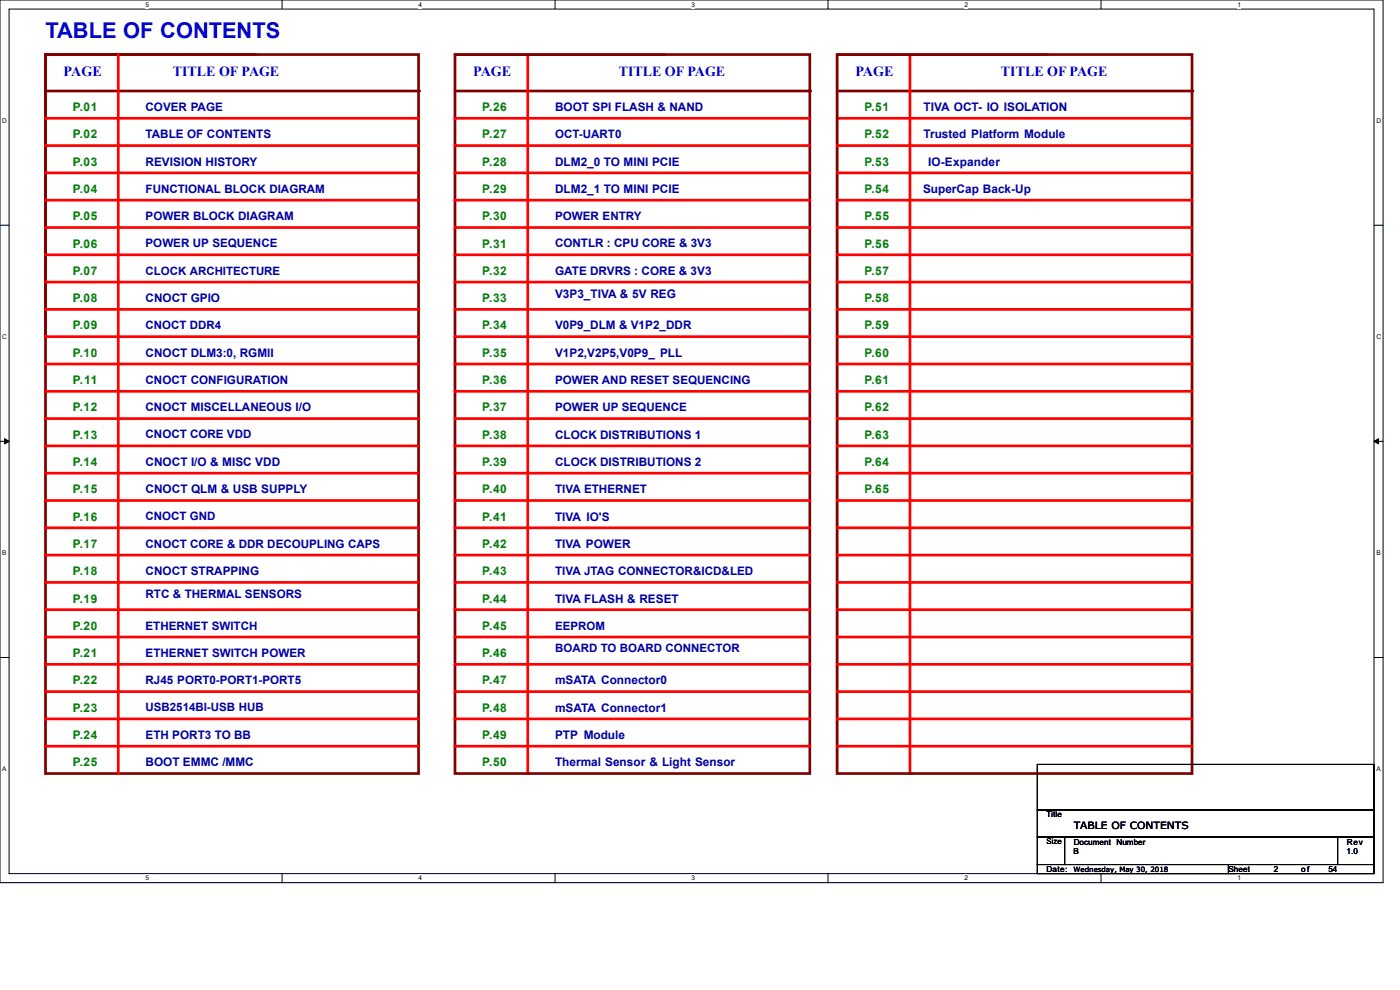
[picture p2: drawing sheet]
<svg xmlns="http://www.w3.org/2000/svg" width="297mm" height="210mm" viewBox="0 0 297 210" stroke-linecap="round" stroke-linejoin="round" font-family="sans-serif">
<path d="M0 0h293.4v187.2h-293.4zM1.9 1.9h289.6v183.4h-289.6z" fill="none" stroke="#000" stroke-width=".21"/>
<g fill="#fff">
<path d="M30.9 .2h.7v1.5h-.7z"/>
<path d="M30.9 185.5h.7v1.5h-.7z"/>
</g>
<path d="M59.8 0v1.9M59.8 185.3v1.9" fill="none" stroke="#000" stroke-width=".21"/>
<g fill="#fff">
<path d="M88.8 .2h.8v1.5h-.8z"/>
<path d="M88.8 185.5h.8v1.5h-.8z"/>
</g>
<path d="M117.8 0v1.9M117.8 185.3v1.9" fill="none" stroke="#000" stroke-width=".21"/>
<g fill="#fff">
<path d="M146.7 .2h.8v1.5h-.8z"/>
<path d="M146.7 185.5h.8v1.5h-.8z"/>
</g>
<path d="M175.7 0v1.9M175.7 185.3v1.9" fill="none" stroke="#000" stroke-width=".21"/>
<g fill="#fff">
<path d="M204.6 .2h.8v1.5h-.8z"/>
<path d="M204.6 185.5h.8v1.5h-.8z"/>
</g>
<path d="M233.6 0v1.9M233.6 185.3v1.9" fill="none" stroke="#000" stroke-width=".21"/>
<g fill="#fff">
<path d="M262.5 .2h.8v1.5h-.8z"/>
<path d="M262.5 185.5h.8v1.5h-.8z"/>
<path d="M.5 24.8h1v1.6h-1z"/>
<path d="M292 24.8h1v1.6h-1z"/>
<path d="M.5 70.7h1v1.5h-1z"/>
<path d="M292 70.7h1v1.5h-1z"/>
</g>
<path d="M0 47.8h1.9M291.5 47.8h1.9" fill="none" stroke="#000" stroke-width=".21"/>
<g fill="#fff">
<path d="M.5 116.5h.9v1.6h-.9z"/>
<path d="M292 116.5h.9v1.6h-.9z"/>
</g>
<path d="M0 93.6h1.9M291.5 93.6h1.9" fill="none" stroke="#000" stroke-width=".21"/>
<path d="M1 93.1l.9 .5-.9 .6zM291.5 93.6l.9-.5v1.1z" fill="#000" stroke="#000" stroke-width=".21"/>
<g fill="#fff">
<path d="M.5 162.4h.9v1.5h-.9z"/>
<path d="M292 162.4h.9v1.5h-.9z"/>
</g>
<path d="M0 139.5h1.9M291.5 139.5h1.9" fill="none" stroke="#000" stroke-width=".21"/>
<path d="M9.7 11.6h44.3" fill="none" stroke="#800000" stroke-width=".57"/>
<circle cx="54" cy="11.6" r=".29" fill="#800000"/>
<path d="M9.7 19.3h79.1" fill="none" stroke="#800000" stroke-width=".57"/>
<circle cx="88.8" cy="19.3" r=".29" fill="#800000"/>
<path d="M9.7 11.6v59.8" fill="none" stroke="#800000" stroke-width=".57"/>
<circle cx="9.7" cy="11.6" r=".29" fill="#800000"/>
<path d="M96.5 11.6h44.4" fill="none" stroke="#800000" stroke-width=".57"/>
<circle cx="140.9" cy="11.6" r=".29" fill="#800000"/>
<path d="M96.5 19.3h75.3" fill="none" stroke="#800000" stroke-width=".57"/>
<circle cx="171.8" cy="19.3" r=".29" fill="#800000"/>
<path d="M112 11.6v152.5" fill="none" stroke="#f00" stroke-width=".57"/>
<circle cx="112" cy="164.1" r=".29" fill="#f00"/>
<path d="M96.5 11.6h75.3v152.5h-75.3z" fill="none" stroke="#800000" stroke-width=".57"/>
<path d="M96.5 25.1h75.3" fill="none" stroke="#f00" stroke-width=".57"/>
<circle cx="96.5" cy="25.1" r=".29" fill="#f00"/>
<path d="M96.5 36.7h75.3" fill="none" stroke="#f00" stroke-width=".57"/>
<circle cx="96.5" cy="36.7" r=".29" fill="#f00"/>
<path d="M96.5 42.5h75.3" fill="none" stroke="#f00" stroke-width=".57"/>
<circle cx="96.5" cy="42.5" r=".29" fill="#f00"/>
<path d="M96.5 48.3h75.3" fill="none" stroke="#f00" stroke-width=".57"/>
<circle cx="96.5" cy="48.3" r=".29" fill="#f00"/>
<path d="M96.5 54h75.3" fill="none" stroke="#f00" stroke-width=".57"/>
<circle cx="96.5" cy="54" r=".29" fill="#f00"/>
<path d="M96.5 59.8h75.3" fill="none" stroke="#f00" stroke-width=".57"/>
<circle cx="96.5" cy="59.8" r=".29" fill="#f00"/>
<path d="M96.5 71.4h75.3" fill="none" stroke="#f00" stroke-width=".57"/>
<circle cx="96.5" cy="71.4" r=".29" fill="#f00"/>
<path d="M96.5 77.2h75.3" fill="none" stroke="#f00" stroke-width=".57"/>
<circle cx="96.5" cy="77.2" r=".29" fill="#f00"/>
<path d="M96.5 83h75.3" fill="none" stroke="#f00" stroke-width=".57"/>
<circle cx="96.5" cy="83" r=".29" fill="#f00"/>
<path d="M96.5 88.8h75.3" fill="none" stroke="#f00" stroke-width=".57"/>
<circle cx="96.5" cy="88.8" r=".29" fill="#f00"/>
<path d="M96.5 94.6h75.3" fill="none" stroke="#f00" stroke-width=".57"/>
<circle cx="96.5" cy="94.6" r=".29" fill="#f00"/>
<path d="M96.5 100.4h75.3" fill="none" stroke="#f00" stroke-width=".57"/>
<circle cx="96.5" cy="100.4" r=".29" fill="#f00"/>
<path d="M96.5 106.2h75.3" fill="none" stroke="#f00" stroke-width=".57"/>
<circle cx="96.5" cy="106.2" r=".29" fill="#f00"/>
<path d="M96.5 112h75.3" fill="none" stroke="#f00" stroke-width=".57"/>
<circle cx="96.5" cy="112" r=".29" fill="#f00"/>
<path d="M96.5 117.8h75.3" fill="none" stroke="#f00" stroke-width=".57"/>
<circle cx="96.5" cy="117.8" r=".29" fill="#f00"/>
<path d="M96.5 123.5h75.3" fill="none" stroke="#f00" stroke-width=".57"/>
<circle cx="96.5" cy="123.5" r=".29" fill="#f00"/>
<path d="M96.5 129.3h75.3" fill="none" stroke="#f00" stroke-width=".57"/>
<circle cx="96.5" cy="129.3" r=".29" fill="#f00"/>
<path d="M96.5 135.1h75.3" fill="none" stroke="#f00" stroke-width=".57"/>
<circle cx="96.5" cy="135.1" r=".29" fill="#f00"/>
<path d="M177.6 11.6h44.4" fill="none" stroke="#800000" stroke-width=".57"/>
<circle cx="222" cy="11.6" r=".29" fill="#800000"/>
<path d="M177.6 19.3h75.3" fill="none" stroke="#800000" stroke-width=".57"/>
<circle cx="252.9" cy="19.3" r=".29" fill="#800000"/>
<path d="M193 11.6v152.5" fill="none" stroke="#f00" stroke-width=".57"/>
<circle cx="193" cy="164.1" r=".29" fill="#f00"/>
<path d="M177.6 25.1h75.3" fill="none" stroke="#f00" stroke-width=".57"/>
<circle cx="177.6" cy="25.1" r=".29" fill="#f00"/>
<path d="M177.6 11.6h75.3v152.5h-75.3z" fill="none" stroke="#800000" stroke-width=".57"/>
<path d="M177.6 30.9h75.3" fill="none" stroke="#f00" stroke-width=".57"/>
<circle cx="177.6" cy="30.9" r=".29" fill="#f00"/>
<path d="M177.6 36.7h75.3" fill="none" stroke="#f00" stroke-width=".57"/>
<circle cx="177.6" cy="36.7" r=".29" fill="#f00"/>
<path d="M177.6 42.5h75.3" fill="none" stroke="#f00" stroke-width=".57"/>
<circle cx="177.6" cy="42.5" r=".29" fill="#f00"/>
<path d="M177.6 48.3h75.3" fill="none" stroke="#f00" stroke-width=".57"/>
<circle cx="177.6" cy="48.3" r=".29" fill="#f00"/>
<path d="M177.6 54h75.3" fill="none" stroke="#f00" stroke-width=".57"/>
<circle cx="177.6" cy="54" r=".29" fill="#f00"/>
<path d="M177.6 59.8h75.3" fill="none" stroke="#f00" stroke-width=".57"/>
<circle cx="177.6" cy="59.8" r=".29" fill="#f00"/>
<path d="M177.6 65.6h75.3" fill="none" stroke="#f00" stroke-width=".57"/>
<circle cx="177.6" cy="65.6" r=".29" fill="#f00"/>
<path d="M177.6 71.4h75.3" fill="none" stroke="#f00" stroke-width=".57"/>
<circle cx="177.6" cy="71.4" r=".29" fill="#f00"/>
<path d="M177.6 77.2h75.3" fill="none" stroke="#f00" stroke-width=".57"/>
<circle cx="177.6" cy="77.2" r=".29" fill="#f00"/>
<path d="M177.6 83h75.3" fill="none" stroke="#f00" stroke-width=".57"/>
<circle cx="177.6" cy="83" r=".29" fill="#f00"/>
<path d="M177.6 88.8h75.3" fill="none" stroke="#f00" stroke-width=".57"/>
<circle cx="177.6" cy="88.8" r=".29" fill="#f00"/>
<path d="M177.6 94.6h75.3" fill="none" stroke="#f00" stroke-width=".57"/>
<circle cx="177.6" cy="94.6" r=".29" fill="#f00"/>
<path d="M177.6 100.4h75.3" fill="none" stroke="#f00" stroke-width=".57"/>
<circle cx="177.6" cy="100.4" r=".29" fill="#f00"/>
<path d="M177.6 106.2h75.3" fill="none" stroke="#f00" stroke-width=".57"/>
<circle cx="177.6" cy="106.2" r=".29" fill="#f00"/>
<path d="M177.6 112h75.3" fill="none" stroke="#f00" stroke-width=".57"/>
<circle cx="177.6" cy="112" r=".29" fill="#f00"/>
<path d="M177.6 117.8h75.3" fill="none" stroke="#f00" stroke-width=".57"/>
<circle cx="177.6" cy="117.8" r=".29" fill="#f00"/>
<path d="M177.6 123.5h75.3" fill="none" stroke="#f00" stroke-width=".57"/>
<circle cx="177.6" cy="123.5" r=".29" fill="#f00"/>
<path d="M177.6 129.3h75.3" fill="none" stroke="#f00" stroke-width=".57"/>
<circle cx="177.6" cy="129.3" r=".29" fill="#f00"/>
<path d="M177.6 135.1h75.3" fill="none" stroke="#f00" stroke-width=".57"/>
<circle cx="177.6" cy="135.1" r=".29" fill="#f00"/>
<path d="M96.5 30.9h75.3" fill="none" stroke="#f00" stroke-width=".57"/>
<circle cx="96.5" cy="30.9" r=".29" fill="#f00"/>
<path d="M96.5 65.6h75.3" fill="none" stroke="#f00" stroke-width=".57"/>
<circle cx="96.5" cy="65.6" r=".29" fill="#f00"/>
<path d="M9.7 11.6h44.3" fill="none" stroke="#800000" stroke-width=".57"/>
<circle cx="54" cy="11.6" r=".29" fill="#800000"/>
<path d="M9.7 11.6h79.1v152.5h-79.1z" fill="none" stroke="#800000" stroke-width=".57"/>
<path d="M9.7 25.1h79.1" fill="none" stroke="#f00" stroke-width=".57"/>
<circle cx="9.7" cy="25.1" r=".29" fill="#f00"/>
<path d="M9.7 36.7h79.1" fill="none" stroke="#f00" stroke-width=".57"/>
<circle cx="9.7" cy="36.7" r=".29" fill="#f00"/>
<path d="M9.7 42.5h79.1" fill="none" stroke="#f00" stroke-width=".57"/>
<circle cx="9.7" cy="42.5" r=".29" fill="#f00"/>
<path d="M9.7 30.9h79.1" fill="none" stroke="#f00" stroke-width=".57"/>
<circle cx="9.7" cy="30.9" r=".29" fill="#f00"/>
<path d="M9.7 48.3h79.1" fill="none" stroke="#f00" stroke-width=".57"/>
<circle cx="9.7" cy="48.3" r=".29" fill="#f00"/>
<path d="M9.7 59.8h79.1" fill="none" stroke="#f00" stroke-width=".57"/>
<circle cx="9.7" cy="59.8" r=".29" fill="#f00"/>
<path d="M9.7 65.6h79.1" fill="none" stroke="#f00" stroke-width=".57"/>
<circle cx="9.7" cy="65.6" r=".29" fill="#f00"/>
<path d="M9.7 54h79.1" fill="none" stroke="#f00" stroke-width=".57"/>
<circle cx="9.7" cy="54" r=".29" fill="#f00"/>
<path d="M9.7 71.4h79.1" fill="none" stroke="#f00" stroke-width=".57"/>
<circle cx="9.7" cy="71.4" r=".29" fill="#f00"/>
<path d="M9.7 83h79.1" fill="none" stroke="#f00" stroke-width=".57"/>
<circle cx="9.7" cy="83" r=".29" fill="#f00"/>
<path d="M9.7 88.8h79.1" fill="none" stroke="#f00" stroke-width=".57"/>
<circle cx="9.7" cy="88.8" r=".29" fill="#f00"/>
<path d="M9.7 77.2h79.1" fill="none" stroke="#f00" stroke-width=".57"/>
<circle cx="9.7" cy="77.2" r=".29" fill="#f00"/>
<path d="M9.7 94.6h79.1" fill="none" stroke="#f00" stroke-width=".57"/>
<circle cx="9.7" cy="94.6" r=".29" fill="#f00"/>
<path d="M9.7 106.2h79.1" fill="none" stroke="#f00" stroke-width=".57"/>
<circle cx="9.7" cy="106.2" r=".29" fill="#f00"/>
<path d="M9.7 112h79.1" fill="none" stroke="#f00" stroke-width=".57"/>
<circle cx="9.7" cy="112" r=".29" fill="#f00"/>
<path d="M9.7 100.4h79.1" fill="none" stroke="#f00" stroke-width=".57"/>
<circle cx="9.7" cy="100.4" r=".29" fill="#f00"/>
<path d="M9.7 117.8h79.1" fill="none" stroke="#f00" stroke-width=".57"/>
<circle cx="9.7" cy="117.8" r=".29" fill="#f00"/>
<path d="M9.7 129.3h79.1" fill="none" stroke="#f00" stroke-width=".57"/>
<circle cx="9.7" cy="129.3" r=".29" fill="#f00"/>
<path d="M9.7 135.1h79.1" fill="none" stroke="#f00" stroke-width=".57"/>
<circle cx="9.7" cy="135.1" r=".29" fill="#f00"/>
<path d="M9.7 123.5h79.1" fill="none" stroke="#f00" stroke-width=".57"/>
<circle cx="9.7" cy="123.5" r=".29" fill="#f00"/>
<path d="M9.7 146.7h79.1" fill="none" stroke="#f00" stroke-width=".57"/>
<circle cx="9.7" cy="146.7" r=".29" fill="#f00"/>
<path d="M9.7 152.5h79.1" fill="none" stroke="#f00" stroke-width=".57"/>
<circle cx="9.7" cy="152.5" r=".29" fill="#f00"/>
<path d="M9.7 158.3h79.1" fill="none" stroke="#f00" stroke-width=".57"/>
<circle cx="9.7" cy="158.3" r=".29" fill="#f00"/>
<path d="M25.1 11.6v152.5" fill="none" stroke="#f00" stroke-width=".57"/>
<circle cx="25.1" cy="164.1" r=".29" fill="#f00"/>
<path d="M9.7 140.9h79.1" fill="none" stroke="#f00" stroke-width=".57"/>
<circle cx="9.7" cy="140.9" r=".29" fill="#f00"/>
<path d="M96.5 140.9h75.3" fill="none" stroke="#f00" stroke-width=".57"/>
<circle cx="96.5" cy="140.9" r=".29" fill="#f00"/>
<path d="M96.5 146.7h75.3" fill="none" stroke="#f00" stroke-width=".57"/>
<circle cx="96.5" cy="146.7" r=".29" fill="#f00"/>
<path d="M96.5 152.5h75.3" fill="none" stroke="#f00" stroke-width=".57"/>
<circle cx="96.5" cy="152.5" r=".29" fill="#f00"/>
<path d="M96.5 158.3h75.3" fill="none" stroke="#f00" stroke-width=".57"/>
<circle cx="96.5" cy="158.3" r=".29" fill="#f00"/>
<path d="M177.6 140.9h75.3" fill="none" stroke="#f00" stroke-width=".57"/>
<circle cx="177.6" cy="140.9" r=".29" fill="#f00"/>
<path d="M177.6 146.7h75.3" fill="none" stroke="#f00" stroke-width=".57"/>
<circle cx="177.6" cy="146.7" r=".29" fill="#f00"/>
<path d="M177.6 152.5h75.3" fill="none" stroke="#f00" stroke-width=".57"/>
<circle cx="177.6" cy="152.5" r=".29" fill="#f00"/>
<path d="M177.6 158.3h75.3" fill="none" stroke="#f00" stroke-width=".57"/>
<circle cx="177.6" cy="158.3" r=".29" fill="#f00"/>
<path d="M220.1 162.1h71.4v9.7h-71.4zM220.1 171.8h71.4v5.8h-71.4zM220.1 177.6h5.7v5.8h-5.7zM225.8 177.6h58v5.8h-58zM283.8 177.6h7.7v5.8h-7.7zM220.1 183.4h40.5v1.9h-40.5zM260.6 183.4h30.9v1.9h-30.9z" fill="none" stroke="#000" stroke-width=".21"/>
<text font-size="4.6" fill="#00f" x="9.7" y="8">TABLE OF CONTENTS</text>
<g font-size="3" fill="#00f">
<text x="13.5" y="16.2">PAGE</text>
<text x="36.7" y="16.2">TITLE OF PAGE</text>
<text x="100.4" y="16.2">PAGE</text>
<text x="131.3" y="16.2">TITLE OF PAGE</text>
<text x="181.5" y="16.2">PAGE</text>
<text x="212.3" y="16.2">TITLE OF PAGE</text>
</g>
<g font-size="2.5" fill="#008000">
<text x="15.4" y="23.6">P.01</text>
<text x="102.3" y="23.6">P.26</text>
<text x="183.4" y="23.6">P.51</text>
<text x="15.4" y="29.3">P.02</text>
<text x="102.3" y="29.3">P.27</text>
<text x="183.4" y="29.3">P.52</text>
<text x="15.4" y="35.1">P.03</text>
<text x="102.3" y="35.1">P.28</text>
<text x="183.4" y="35.1">P.53</text>
<text x="15.4" y="40.9">P.04</text>
<text x="102.3" y="40.9">P.29</text>
<text x="183.4" y="40.9">P.54</text>
<text x="15.4" y="46.7">P.05</text>
<text x="102.3" y="46.7">P.30</text>
<text x="183.4" y="46.7">P.55</text>
<text x="15.4" y="52.5">P.06</text>
<text x="102.3" y="52.5">P.31</text>
<text x="183.4" y="52.5">P.56</text>
<text x="15.4" y="58.3">P.07</text>
<text x="102.3" y="58.3">P.32</text>
<text x="183.4" y="58.3">P.57</text>
<text x="15.4" y="64.1">P.08</text>
<text x="102.3" y="64.1">P.33</text>
<text x="183.4" y="64.1">P.58</text>
<text x="15.4" y="69.9">P.09</text>
<text x="102.3" y="69.9">P.34</text>
<text x="183.4" y="69.9">P.59</text>
<text x="15.4" y="75.7">P.10</text>
<text x="102.3" y="75.7">P.35</text>
<text x="183.4" y="75.7">P.60</text>
<text x="15.4" y="81.5">P.11</text>
<text x="102.3" y="81.5">P.36</text>
<text x="183.4" y="81.5">P.61</text>
<text x="15.4" y="87.3">P.12</text>
<text x="102.3" y="87.3">P.37</text>
<text x="183.4" y="87.3">P.62</text>
<text x="15.4" y="93">P.13</text>
<text x="102.3" y="93">P.38</text>
<text x="183.4" y="93">P.63</text>
<text x="15.4" y="98.8">P.14</text>
<text x="102.3" y="98.8">P.39</text>
<text x="183.4" y="98.8">P.64</text>
<text x="15.4" y="104.6">P.15</text>
<text x="102.3" y="104.6">P.40</text>
<text x="183.4" y="104.6">P.65</text>
<text x="15.4" y="110.4">P.16</text>
<text x="102.3" y="110.4">P.41</text>
<text x="15.4" y="116.2">P.17</text>
<text x="102.3" y="116.2">P.42</text>
<text x="15.4" y="122">P.18</text>
<text x="102.3" y="122">P.43</text>
<text x="15.4" y="127.8">P.19</text>
<text x="102.3" y="127.8">P.44</text>
<text x="15.4" y="133.6">P.20</text>
<text x="102.3" y="133.6">P.45</text>
<text x="15.4" y="139.4">P.21</text>
<text x="102.3" y="139.4">P.46</text>
<text x="15.4" y="145.2">P.22</text>
<text x="102.3" y="145.2">P.47</text>
<text x="15.4" y="151">P.23</text>
<text x="102.3" y="151">P.48</text>
<text x="15.4" y="156.8">P.24</text>
<text x="102.3" y="156.8">P.49</text>
<text x="15.4" y="162.5">P.25</text>
<text x="102.3" y="162.5">P.50</text>
</g>
<g font-size="2.5" fill="#0000a0">
<text x="30.9" y="23.5">COVER PAGE</text>
<text x="117.7" y="23.5">BOOT SPI FLASH &amp; NAND</text>
<text x="195.9" y="23.6">TIVA OCT- IO ISOLATION</text>
<text x="30.9" y="29.3">TABLE OF CONTENTS</text>
<text x="117.8" y="29.3">OCT-UART0</text>
<text x="195.9" y="29.3">Trusted Platform Module</text>
<text x="30.9" y="35.1">REVISION HISTORY</text>
<text x="117.8" y="35.1">DLM2_0 TO MINI PCIE</text>
<text x="196.9" y="35.1">IO-Expander</text>
<text x="30.9" y="40.9">FUNCTIONAL BLOCK DIAGRAM</text>
<text x="117.8" y="40.9">DLM2_1 TO MINI PCIE</text>
<text x="195.8" y="40.9">SuperCap Back-Up</text>
<text x="30.9" y="46.7">POWER BLOCK DIAGRAM</text>
<text x="117.8" y="46.7">POWER ENTRY</text>
<text x="30.9" y="52.5">POWER UP SEQUENCE</text>
<text x="117.8" y="52.5">CONTLR : CPU CORE &amp; 3V3</text>
<text x="117.7" y="58.3">GATE DRVRS : CORE &amp; 3V3</text>
<text x="30.9" y="64.1">CNOCT GPIO</text>
<text x="117.8" y="63.1">V3P3_TIVA &amp; 5V REG</text>
<text x="117.8" y="69.9">V0P9_DLM &amp; V1P2_DDR</text>
<text x="30.9" y="75.7">CNOCT DLM3:0, RGMII</text>
<text x="117.8" y="75.7">V1P2,V2P5,V0P9_ PLL</text>
<text x="30.9" y="81.4">CNOCT CONFIGURATION</text>
<text x="117.8" y="81.4">POWER AND RESET SEQUENCING</text>
<text x="30.9" y="87.2">CNOCT MISCELLANEOUS I/O</text>
<text x="117.8" y="87.2">POWER UP SEQUENCE</text>
<text x="30.9" y="93">CNOCT CORE VDD</text>
<text x="117.7" y="93">CLOCK DISTRIBUTIONS 1</text>
<text x="30.9" y="98.8">CNOCT I/O &amp; MISC VDD</text>
<text x="117.7" y="98.8">CLOCK DISTRIBUTIONS 2</text>
<text x="30.9" y="104.6">CNOCT QLM &amp; USB SUPPLY</text>
<text x="117.8" y="104.6">TIVA ETHERNET</text>
<text x="117.8" y="110.4">TIVA IO'S</text>
<text x="30.9" y="116.2">CNOCT CORE &amp; DDR DECOUPLING CAPS</text>
<text x="117.8" y="116.2">TIVA POWER</text>
<text x="30.9" y="122">CNOCT STRAPPING</text>
<text x="117.8" y="122">TIVA JTAG CONNECTOR&amp;ICD&amp;LED</text>
<text x="30.9" y="126.8">RTC &amp; THERMAL SENSORS</text>
<text x="117.8" y="127.8">TIVA FLASH &amp; RESET</text>
<text x="30.9" y="133.6">ETHERNET SWITCH</text>
<text x="30.9" y="139.4">ETHERNET SWITCH POWER</text>
<text x="30.9" y="145.1">RJ45 PORT0-PORT1-PORT5</text>
<text x="117.8" y="145.2">mSATA Connector0</text>
<text x="117.8" y="151">mSATA Connector1</text>
<text x="30.9" y="156.7">ETH PORT3 TO BB</text>
<text x="117.8" y="156.8">PTP Module</text>
<text x="30.9" y="162.5">BOOT EMMC /MMC</text>
<text x="117.8" y="162.5">Thermal Sensor &amp; Light Sensor</text>
</g>
<g font-size="2.4" fill="#0000a0">
<text x="30.9" y="58.2">CLOCK ARCHITECTURE</text>
<text x="30.9" y="69.8">CNOCT DDR4</text>
<text x="30.9" y="110.4">CNOCT GND</text>
<text x="117.8" y="133.5">EEPROM</text>
<text x="117.8" y="138.4">BOARD TO BOARD CONNECTOR</text>
<text x="30.9" y="150.9">USB2514BI-USB HUB</text>
</g>
<text font-size="2.1" x="227.8" y="175.9">TABLE OF CONTENTS</text>
<g font-size="1.7">
<text x="222" y="173.4">Title</text>
<text x="222" y="179.1">Size</text>
<text x="227.8" y="179.1">Document Number</text>
<text x="285.7" y="179.1">Rev</text>
<text x="222" y="184.9">Date:</text>
<text x="227.8" y="181.1">B</text>
<text x="260.6" y="184.9">Sheet</text>
<text x="270.2" y="184.9">2</text>
<text x="276" y="184.9">of</text>
<text x="281.8" y="184.9">54</text>
<text x="285.7" y="181.1">1.0</text>
</g>
<text font-size="1.5" x="227.8" y="184.9">Wednesday, May 30, 2018</text>
<g font-size="1.4">
<text x="30.9" y="1.4">5</text>
<text x="88.8" y="1.4">4</text>
<text x="146.7" y="1.4">3</text>
<text x="204.6" y="1.4">2</text>
<text x="262.6" y="1.4">1</text>
<text x=".5" y="26.1">D</text>
<text x="292" y="26.1">D</text>
<text x=".5" y="71.9">C</text>
<text x="292" y="71.9">C</text>
<text x=".5" y="117.8">B</text>
<text x="292" y="117.8">B</text>
<text x=".5" y="163.6">A</text>
<text x="292" y="163.6">A</text>
<text x="30.9" y="186.7">5</text>
<text x="88.8" y="186.7">4</text>
<text x="146.7" y="186.7">3</text>
<text x="204.6" y="186.7">2</text>
<text x="262.6" y="186.7">1</text>
</g>
</svg>
